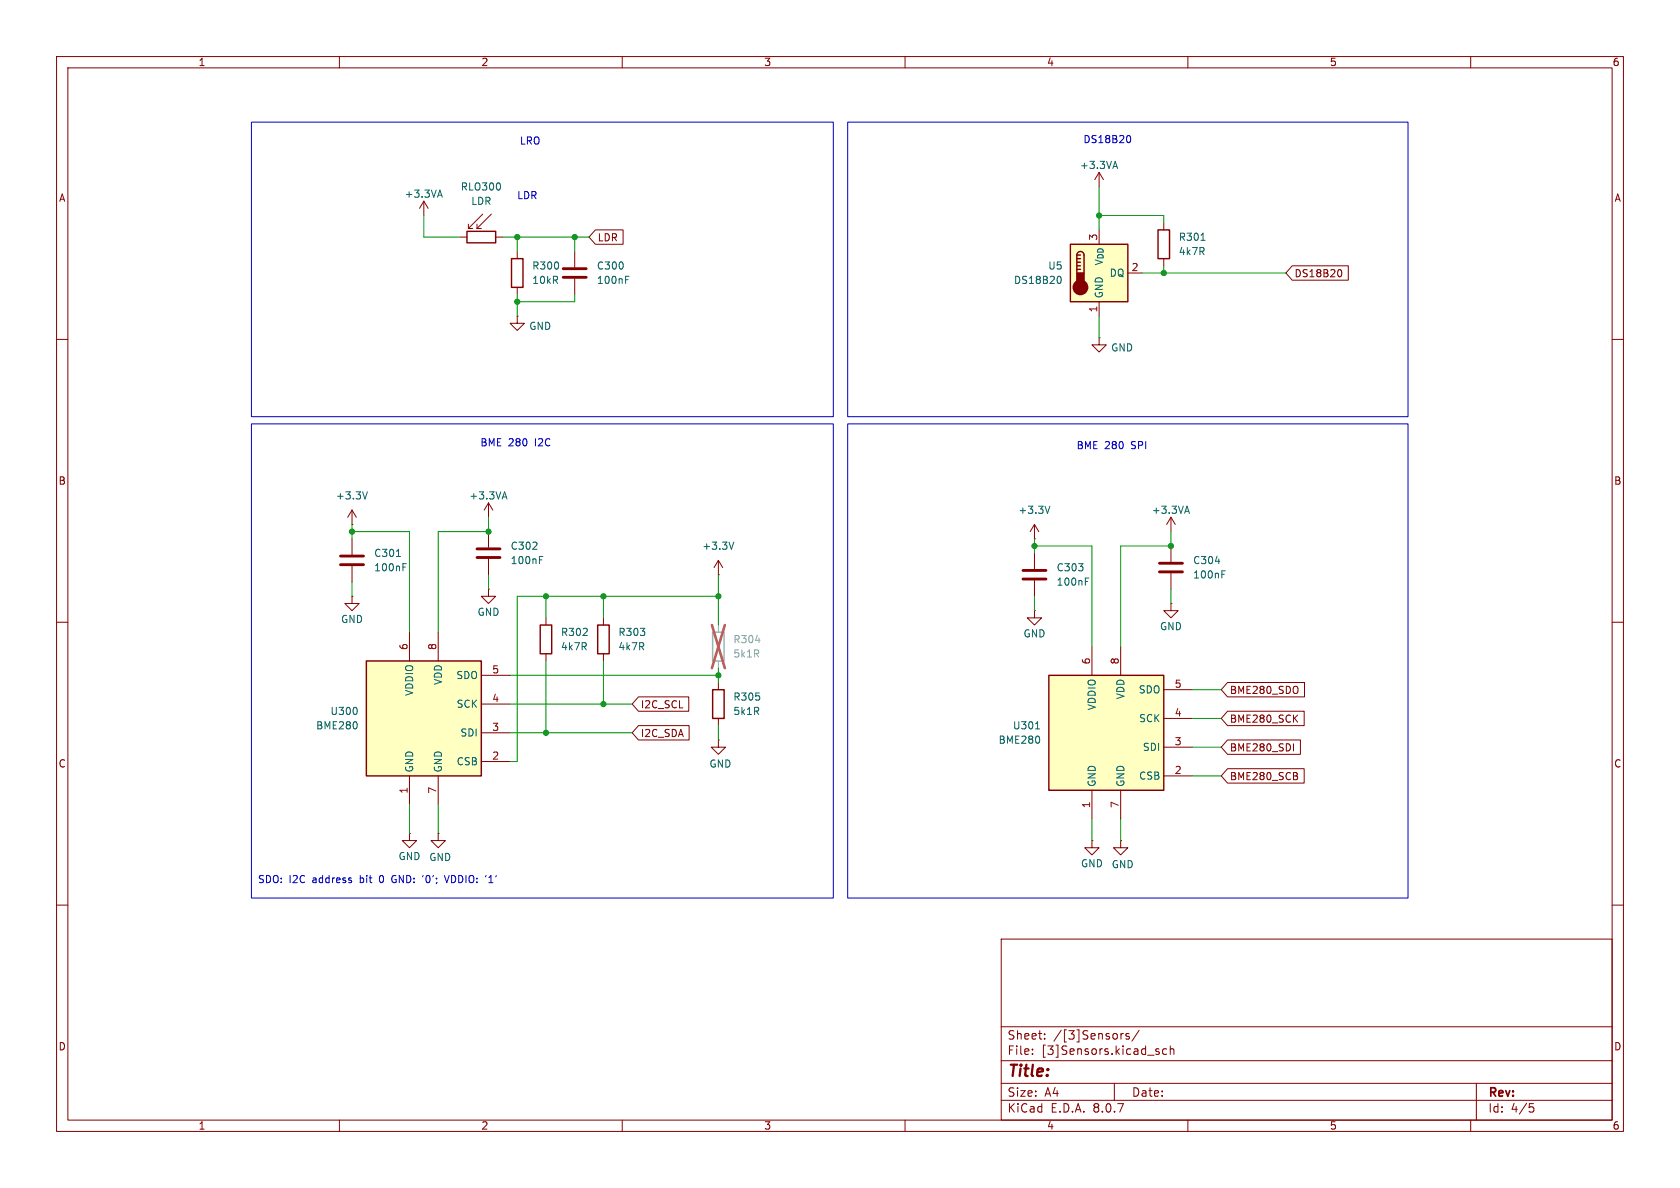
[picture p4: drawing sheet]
<svg xmlns="http://www.w3.org/2000/svg" width="297mm" height="210mm" viewBox="0 0 297 210" stroke-linecap="round" stroke-linejoin="round" font-family="sans-serif">
<g fill="none" stroke="#840000" stroke-width=".18">
<path d="M10 10h277v190h-277zM12 12h273v186h-273zM60 10v2M110 10v2M160 10v2M210 10v2M260 10v2M74.9 35.6l-.7 1.2M74.9 35.6v2.5M74.9 35.6l.8 1.2M82.8 39.6v.8M84.3 39.6v.8"/>
<path d="M85.3 37.8l-2.5 2.6M86.9 37.8l-2.6 2.6M81.3 41.9h1.2M82.8 40.4h.8M84.3 40.4h.8M87.6 41.9h1.3M101.6 44.5v2.7M101.6 49.3v2.8M10 60h2M285 60h2M62.2 92.7h.1M62.2 90.2l-.7 1.2"/>
<path d="M62.2 90.2v2.5M62.2 90.2l.8 1.2M86.4 88.9l-.8 1.3M86.4 88.9v2.5M86.4 94v2.8M86.4 98.8v2.8M86.4 88.9l.7 1.3M182.9 97.8v2.8M207 96.5v2.8M10 110h2M96.5 109.2v1.3M96.5 115.6v1.2"/>
<path d="M182.9 108v1.2h1.2l-1.2 1.3-1.3-1.3h1.3M182.9 108h.1M182.9 102.6v2.8M207 101.3v2.8M285 110h2M72.4 147.3v1.3h1.3l-1.3 1.3-1.3-1.3h1.3M72.4 147.3h.1M193 148.6v1.3h1.3l-1.3 1.2-1.2-1.2h1.2M193 148.6h.1M198.1 148.6v1.3h1.3l-1.3 1.2-1.3-1.2h1.3M198.1 148.6h.1M10 160h2"/>
<path d="M177 166h108v32h-108zM285 160h2M60 198v2M110 198v2M160 198v2M177 194.5h108M177 191.5h108M177 187.5h108M177 181.5h108M182.5 186.3v.1M182.5 185.5v.1M184.7 183.6v.1"/>
<path d="M184.7 182.8v.1M197 191.5v3M198.2 182.7v1M198.6 182.7l-.3 .1-.1 .2M199.6 182.8l-.4-.1-.2 .2 .1 .2 .5 .2v.3h-.6M201.4 182.1l-1.3 2M204.5 185.9l.4 .1 .1 .2-.3 .2h-.2M204.5 185.4l.4 .1M206.2 185.5l-.4-.1-.3 .3v.4l.2 .2h.5M206.9 185.5l.2-.1 .4 .1v.9M206.9 184.9v1.5M210 198v2"/>
<path d="M260 198v2M261 191.5v6.5M270.4 195.1h.7M270.5 195.7h.4l.3 .3-.2 .5-.5 .1"/>
</g>
<path d="M99.6 49h4M99.6 47.5h4M84.3 98.6h4.1M84.3 97h4.1M205 99.6h4M180.8 102.4h4.1M180.8 100.8h4.1M205 101.1h4" fill="none" stroke="#840000" stroke-width=".51"/>
<g fill="none" stroke="#006464" stroke-width=".18">
<path d="M77.5 34.5h.6M77.8 33.6l.4 1.3M110.6 49.4h.4M110.6 48.8h.6M65 86.9l-.5 1.3M88.9 87.8h.6M89.2 86.9l.4 1.3M95.4 99h.4M95.4 98.4h.6M214.9 99.2h.7M191.9 102.8h.4M191.9 102.2h.6"/>
<path d="M216 101.5h.4M216 100.9h.6"/>
</g>
<path d="M82.5 40.9h5.1v2h-5.1zM95.5 110.5h2v5.1h-2z" fill="none" stroke="#840000" stroke-width=".25"/>
<path d="M64.8 116.8h20.3v20.4h-20.3z" fill="#ffffc2"/>
<path d="M90.4 45.7h2.1v5.1h-2.1zM204.7 40.6h2.1v5.1h-2.1zM64.8 116.8h20.3v20.4h-20.3z" fill="none" stroke="#840000" stroke-width=".25"/>
<g fill="none" stroke="#840000" stroke-width=".18">
<path d="M205.7 39.4v1.2M91.4 55.9v1.3h1.3l-1.3 1.2-1.2-1.2h1.2M91.4 55.9h.1M91.4 44.5v1.2M91.4 50.8v1.3M205.7 45.7v1.3M127 99.1l-.8 1.2M127 99.1v2.5M127 99.1l.8 1.2M62.2 105.4v1.3h1.3l-1.3 1.3-1.2-1.3h1.2M62.2 105.4h.1M72.4 111.8v5"/>
<path d="M77.5 111.8v5M85.1 119.4h5.1M127 101.6h.1M72.4 137.2v5M77.5 137.2v5M85.1 134.6h5.1M85.1 129.5h5.1M85.1 124.5h5.1M77.5 147.3v1.3h1.2l-1.2 1.3-1.3-1.3h1.3M77.5 147.3h.1"/>
</g>
<path d="M212.3 42.5h.7M129.7 95.8l-.4 1.3M63.1 125.3v.8M63.1 127.8v.8" fill="none" stroke="#006464" stroke-width=".18"/>
<path d="M185.4 119.4h20.3v20.3h-20.3z" fill="#ffffc2"/>
<path d="M105.7 110.5h2v5.1h-2zM185.4 119.4h20.3v20.3h-20.3z" fill="none" stroke="#840000" stroke-width=".25"/>
<g fill="none" stroke="#840000" stroke-width=".18">
<path d="M194.3 30.5l-.8 1.3M194.3 30.5v2.5M194.3 30.5l.8 1.3M194.3 59.7v1.3h1.3l-1.3 1.2-1.3-1.2h1.3M194.3 59.7h.1M182.9 95.3h.1M182.9 92.7l-.8 1.3M182.9 92.7v2.6M182.9 92.7l.7 1.3M207 91.4l-.8 1.3M207 91.4v2.6M207 91.4l.8 1.3"/>
<path d="M106.7 109.2v1.3M106.7 115.6v1.2M193 114.3v5.1M198.1 114.3v5.1M207 106.7v1.3h1.3l-1.3 1.2-1.3-1.2h1.3M207 106.7h.1M127 130.8v1.3h1.3l-1.3 1.3-1.3-1.3h1.3M127 130.8h.1M193 139.7v5.1M198.1 139.7v5.1M205.7 137.2h5.1M205.7 132.1h5.1"/>
<path d="M205.7 127h5.1M205.7 121.9h5.1"/>
</g>
<path d="M196.8 29.4h.7M197.2 28.5l.4 1.3M185.6 89.5l-.4 1.2M209.5 90.4h.7M209.9 89.5l.4 1.2M183.1 128.8h.7M183.7 130.4v.7" fill="none" stroke="#006464" stroke-width=".18"/>
<path d="M126 111.8h2v5h-2z" fill="none" stroke="#a1a1a1" stroke-width=".25"/>
<path d="M127 110.5v1.3M127 116.8v1.3" fill="none" stroke="#a1a1a1" stroke-width=".18"/>
<path d="M133.6 113.2h.8" fill="none" stroke="#989898" stroke-width=".18"/>
<path d="M125.9 110.5l2.2 7.6M128.1 110.5l-2.2 7.6" fill="none" stroke="#e65255" stroke-width=".46"/>
<path d="M189.2 43.2h10.2v10.1h-10.2z" fill="#ffffc2"/>
<path d="M189.2 43.2h10.2v10.1h-10.2zM190.4 45.1a.64 .64 0 0 1 .6-.6 .64 .64 0 0 1 .6 .6v3.2M190.4 47.6h.6M190.4 47h.6M190.4 46.4h.6M190.4 45.7h.6M190.4 45.1v3.2M190.4 45.1h.6M126 121.9h2v5.1h-2z" fill="none" stroke="#840000" stroke-width=".25"/>
<g fill="#840000" stroke="#840000" stroke-width=".25">
<path d="M190.4 48.3h1.2v1.9h-1.2z"/>
<circle cx="191" cy="50.8" r="1.27"/>
</g>
<g fill="none" stroke="#840000" stroke-width=".18">
<path d="M105.3 40.6h4.9v2.6h-4.9l-1.2-1.3zM194.3 53.3v2.6M199.4 48.3h2.5M228.4 47h10v2.5h-10l-1.1-1.2zM236.8 47.7a.68 .68 0 0 1 .4 .6 .68 .68 0 0 1-.4 .6M62.2 95.3v2.7M62.2 100.1v2.8M86.4 104.1v1.3h1.2l-1.2 1.3-1.3-1.3h1.3M86.4 104.1h.1M112.9 123.2h8.9v2.5h-8.9l-1.1-1.2zM112.9 128.3h8.9v2.5h-8.9l-1.1-1.3zM127 120.7v1.2"/>
<path d="M127 127v1.3M217 120.6h13.6v2.6h-13.6l-1.1-1.3zM217 135.9h13.6v2.5h-13.6l-1.1-1.2zM217 125.7h13.6v2.6h-13.6l-1.1-1.3zM217 130.8h12.9v2.6h-12.9l-1.1-1.3zM228.7 131.5v1.3M228.9 126.9l.5 .8M229.1 137.2l.3 .2-.1 .3-.1 .1M229.2 136.6l.1 .2-.1 .3M229.4 126.4l-.7 .7"/>
</g>
<path d="M187.2 48.8a.68 .68 0 0 1 .4 .7 .68 .68 0 0 1-.4 .6M70.1 98.4h.7M71.2 99.6h.6M71.2 100.2h.5" fill="none" stroke="#006464" stroke-width=".18"/>
<path d="M60.2 99.8h4.1M60.2 98.3h4.1" fill="none" stroke="#840000" stroke-width=".51"/>
<path d="M44.4 21.6h102.9v52.1h-102.9zM149.9 21.6h99v52.1h-99zM199.5 24a.68 .68 0 0 1 .4 .6 .68 .68 0 0 1-.4 .6M44.4 74.9h102.9v83.9h-102.9zM149.9 74.9h99v83.9h-99zM69.5 154.8l-.2 .5 .2 .7M78.6 154.8l.4 1.2 .4-1.2M86.4 156h.8M86.7 154.9l-.3 .2" fill="none" stroke="#0000c2" stroke-width=".18"/>
<g fill="none" stroke="#009600" stroke-width=".18">
<path d="M74.9 38.1v3.8h6.4M194.3 38.1h11.4v1.3M194.3 33v7.6M88.9 41.9h15.2M91.4 41.9v2.6M91.4 52.1v3.8M101.6 41.9v2.6M101.6 52.1v1.2h-10.2M194.3 55.9v3.8M201.9 48.3h25.4M205.7 47v1.3M62.2 94h10.2v17.8"/>
<path d="M62.2 92.7v2.6M86.4 91.4v2.6h-8.9v17.8M182.9 95.3v2.5M182.9 96.5h10.1v17.8M207 94v2.5h-8.9v17.8M62.2 102.9v2.5M86.4 101.6v2.5M90.2 119.4h36.8M96.5 105.4v3.8M96.5 116.8v12.7M106.7 105.4v3.8M106.7 116.8v7.7"/>
<path d="M127 101.6v8.9M127 118.1v2.6M127 105.4h-35.6v29.2h-1.2M182.9 105.4v2.6M207 104.1v2.6M90.2 124.5h21.6M90.2 129.5h21.6M127 128.3v2.5M210.8 132.1h5.1M210.8 127h5.1M210.8 137.2h5.1M210.8 121.9h5.1"/>
<path d="M72.4 142.2v5.1M77.5 142.2v5.1M193 144.8v3.8M198.1 144.8v3.8"/>
</g>
<g fill="#009600" stroke="#009600" stroke-width=".18">
<circle cx="101.6" cy="41.9" r=".46"/>
<circle cx="91.4" cy="53.3" r=".46"/>
<circle cx="91.4" cy="41.9" r=".46"/>
<circle cx="96.5" cy="129.5" r=".46"/>
<circle cx="127" cy="119.4" r=".46"/>
<circle cx="106.7" cy="124.5" r=".46"/>
<circle cx="106.7" cy="105.4" r=".46"/>
<circle cx="127" cy="105.4" r=".46"/>
<circle cx="205.7" cy="48.3" r=".46"/>
<circle cx="182.9" cy="96.5" r=".46"/>
<circle cx="194.3" cy="38.1" r=".46"/>
<circle cx="207" cy="96.5" r=".46"/>
<circle cx="62.2" cy="94" r=".46"/>
<circle cx="96.5" cy="105.4" r=".46"/>
<circle cx="86.4" cy="94" r=".46"/>
</g>
<text font-size="2.8" fill="#840000" x="178" y="190.9">Title:</text>
<g font-size="2.1" fill="#840000">
<text x="178" y="184">Sheet:</text>
<text x="186.2" y="184">/[3]Sensors/</text>
<text x="178" y="186.7">File:</text>
<text x="184.1" y="186.7">[3]Sensors.kicad_sch</text>
<text x="178" y="196.9">KiCad</text>
<text x="178" y="194.1">Size:</text>
<text x="184.7" y="194.1">A4</text>
<text x="185.7" y="196.9">E.D.A.</text>
<text x="193.3" y="196.9">8.0.7</text>
<text x="200" y="194.1">Date:</text>
<text x="263" y="194.3">Rev:</text>
<text x="263" y="196.9">Id:</text>
<text x="267.1" y="196.9">4/5</text>
</g>
<g font-size="1.8" fill="#840000">
<text x="35" y="11.9">1</text>
<text x="85" y="11.9">2</text>
<text x="135" y="11.9">3</text>
<text x="185" y="11.9">4</text>
<text x="235" y="11.9">5</text>
<text x="285" y="11.9">6</text>
<text x="10.3" y="35.9">A</text>
<text x="285.3" y="35.9">A</text>
<text x="105.6" y="42.9">LDR</text>
<text x="228.8" y="49.2">DS18B20</text>
<text x="10.3" y="85.9">B</text>
<text x="285.3" y="85.9">B</text>
<text x="113.2" y="125.4">I2C_SCL</text>
<text x="217.3" y="122.9">BME280_SDO</text>
<text x="113.2" y="130.5">I2C_SDA</text>
<text x="217.3" y="128">BME280_SCK</text>
<text x="10.3" y="135.9">C</text>
<text x="217.3" y="133">BME280_SDI</text>
<text x="285.3" y="135.9">C</text>
<text x="217.3" y="138.1">BME280_SCB</text>
<text x="10.3" y="185.9">D</text>
<text x="285.3" y="185.9">D</text>
<text x="35" y="199.9">1</text>
<text x="85" y="199.9">2</text>
<text x="135" y="199.9">3</text>
<text x="185" y="199.9">4</text>
<text x="235" y="199.9">5</text>
<text x="285" y="199.9">6</text>
</g>
<g font-size="1.8" fill="#0000c2">
<text x="91.8" y="25.8">LRO</text>
<text x="191.4" y="25.5">DS18B20</text>
<text x="91.3" y="35.4">LDR</text>
<text x="84.8" y="79.1">BME 280</text>
<text x="94.7" y="79.1">I2C</text>
<text x="190.2" y="79.6">BME 280</text>
<text x="200.1" y="79.6">SPI</text>
<text x="45.5" y="156.3">SDO:</text>
<text x="51.1" y="156.3">I2C</text>
<text x="55.3" y="156.3">address</text>
<text x="63.9" y="156.3">bit</text>
<text x="67.5" y="156.3">0</text>
<text x="69.9" y="156.3">GND: '0';</text>
<text x="79.8" y="156.3">VDDIO:</text>
<text x="87.1" y="156.3">'1'</text>
</g>
<g font-size="1.8" fill="#006464">
<text x="71.4" y="35.2">+3.3VA</text>
<text x="81.4" y="33.9">RLO300</text>
<text x="190.8" y="30.1">+3.3VA</text>
<text x="83.2" y="36.4">LDR</text>
<text x="94" y="47.9">R300</text>
<text x="105.4" y="47.9">C300</text>
<text x="185.2" y="47.9">U5</text>
<text x="195.2" y="47.1" transform="rotate(-90 195.2 47.1)">V_{DD}</text>
<text x="208.3" y="42.8">R301</text>
<text x="208.3" y="45.3">4k7R</text>
<text x="94" y="50.4">10kR</text>
<text x="105.4" y="50.4">100nF</text>
<text x="179.2" y="50.4">DS18B20</text>
<text x="195.2" y="52.8" transform="rotate(-90 195.2 52.8)">GND</text>
<text x="196.1" y="49.1">DQ</text>
<text x="93.5" y="58.5">GND</text>
<text x="196.3" y="62.3">GND</text>
<text x="59.3" y="88.5">+3.3V</text>
<text x="82.9" y="88.5">+3.3VA</text>
<text x="179.9" y="91">+3.3V</text>
<text x="203.5" y="91">+3.3VA</text>
<text x="66" y="98.7">C301</text>
<text x="66" y="101.2">100nF</text>
<text x="90.2" y="97.4">C302</text>
<text x="90.2" y="99.9">100nF</text>
<text x="124.1" y="97.4">+3.3V</text>
<text x="186.7" y="101.2">C303</text>
<text x="210.8" y="99.9">C304</text>
<text x="186.7" y="103.7">100nF</text>
<text x="210.8" y="102.5">100nF</text>
<text x="60.2" y="110.3">GND</text>
<text x="84.3" y="109.1">GND</text>
<text x="99.1" y="112.6">R302</text>
<text x="109.2" y="112.6">R303</text>
<text x="180.8" y="112.9">GND</text>
<text x="205" y="111.6">GND</text>
<text x="99.1" y="115.2">4k7R</text>
<text x="109.2" y="115.2">4k7R</text>
<text x="73.3" y="123.1" transform="rotate(-90 73.3 123.1)">VDDIO</text>
<text x="78.3" y="121.2" transform="rotate(-90 78.3 121.2)">VDD</text>
<text x="80.6" y="120.2">SDO</text>
<text x="80.6" y="125.3">SCK</text>
<text x="129.5" y="124.1">R305</text>
<text x="193.9" y="125.7" transform="rotate(-90 193.9 125.7)">VDDIO</text>
<text x="199" y="123.7" transform="rotate(-90 199 123.7)">VDD</text>
<text x="201.2" y="122.8">SDO</text>
<text x="55.8" y="129.1">BME280</text>
<text x="58.3" y="126.6">U300</text>
<text x="81.3" y="130.4">SDI</text>
<text x="129.5" y="126.6">5k1R</text>
<text x="176.4" y="131.7">BME280</text>
<text x="179" y="129.1">U301</text>
<text x="201.3" y="127.9">SCK</text>
<text x="73.3" y="136.7" transform="rotate(-90 73.3 136.7)">GND</text>
<text x="78.3" y="136.7" transform="rotate(-90 78.3 136.7)">GND</text>
<text x="80.6" y="135.5">CSB</text>
<text x="125.3" y="135.9">GND</text>
<text x="201.9" y="132.9">SDI</text>
<text x="193.9" y="139.2" transform="rotate(-90 193.9 139.2)">GND</text>
<text x="199" y="139.2" transform="rotate(-90 199 139.2)">GND</text>
<text x="201.3" y="138">CSB</text>
<text x="70.4" y="152.2">GND</text>
<text x="75.8" y="152.4">GND</text>
<text x="191" y="153.5">GND</text>
<text x="196.4" y="153.7">GND</text>
</g>
<g font-size="1.8" fill="#a90000">
<text x="194.1" y="42.6" transform="rotate(-90 194.1 42.6)">3</text>
<text x="200" y="48">2</text>
<text x="194.1" y="55.3" transform="rotate(-90 194.1 55.3)">1</text>
<text x="72.1" y="115" transform="rotate(-90 72.1 115)">6</text>
<text x="77.2" y="115" transform="rotate(-90 77.2 115)">8</text>
<text x="86.9" y="119.1">5</text>
<text x="192.8" y="117.5" transform="rotate(-90 192.8 117.5)">6</text>
<text x="197.9" y="117.5" transform="rotate(-90 197.9 117.5)">8</text>
<text x="86.9" y="124.2">4</text>
<text x="207.6" y="121.7">5</text>
<text x="86.9" y="129.3">3</text>
<text x="207.6" y="131.8">3</text>
<text x="207.6" y="126.7">4</text>
<text x="86.9" y="134.4">2</text>
<text x="207.6" y="136.9">2</text>
<text x="72.1" y="140.4" transform="rotate(-90 72.1 140.4)">1</text>
<text x="77.2" y="140.4" transform="rotate(-90 77.2 140.4)">7</text>
<text x="192.8" y="142.9" transform="rotate(-90 192.8 142.9)">1</text>
<text x="197.9" y="142.9" transform="rotate(-90 197.9 142.9)">7</text>
</g>
<g font-size="1.8" fill="#989898">
<text x="129.5" y="113.9">R304</text>
<text x="129.5" y="116.4">5k1R</text>
</g>
</svg>
